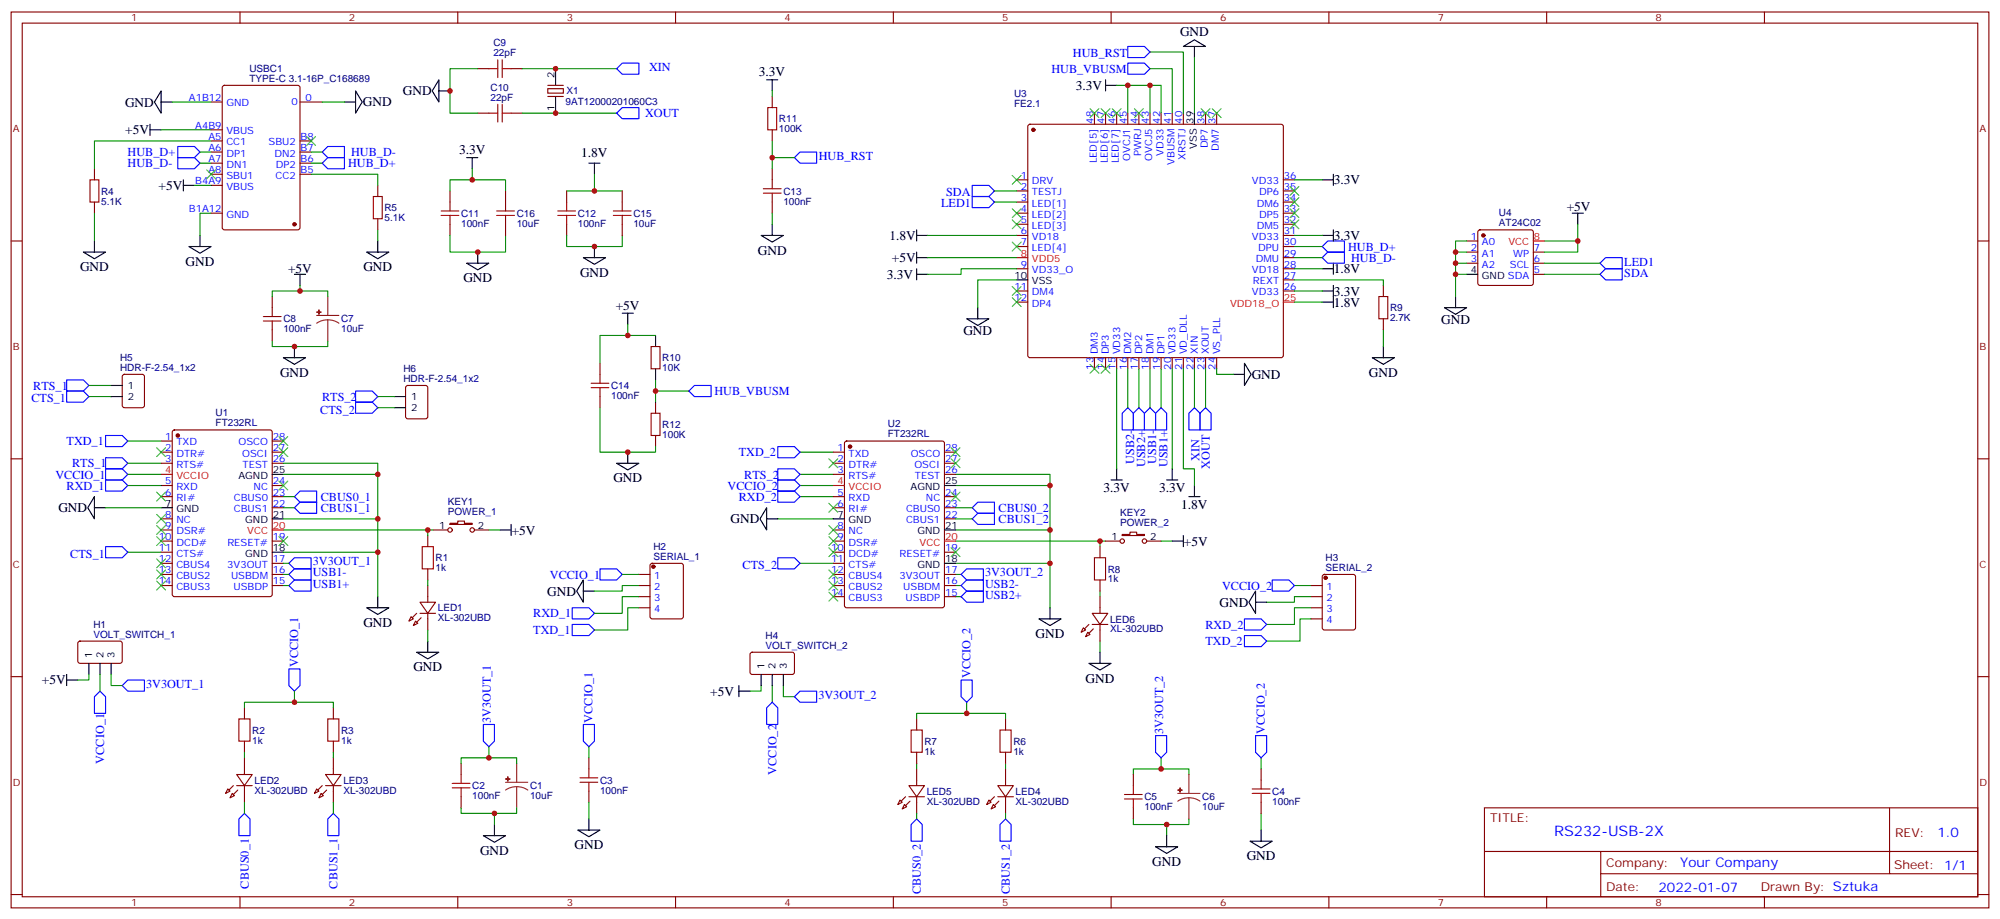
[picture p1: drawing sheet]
<svg xmlns="http://www.w3.org/2000/svg" width="635mm" height="292mm" viewBox="0 0 635 292" stroke-linecap="round" stroke-linejoin="round" font-family="sans-serif">
<g fill="none" stroke="#870000" stroke-width=".35">
<path d="M3.5 3.8h628v284.3h-628zM7.1 7.3h620.8v277.3h-620.8zM76.2 3.8v3.5M145.3 3.8v3.5M214.5 3.8v3.5M283.6 3.8v3.5M352.8 3.8v3.5M421.9 3.8v3.5M491.1 3.8v3.5M560.2 3.8v3.5M67 32.4h3.6M70.8 27.3l.5-.2h23.2l.7 .4v44.7l-.4 .7-23.5 .1-.7-.5v-44.7z"/>
<path d="M95.2 32.4h7.1M151.7 21.8h3.5M151.7 35.9h3.5M162.3 21.8h3.5M162.3 35.9h3.5M173.9 28.2h5v1.4h-5zM245.2 30.6v3.5M326.6 39.6l.4-.2h79.8l.5 .2 .2 .5v72.7l-.3 .5-.4 .2h-79.8l-.5-.2-.2-.5v-72.7zM347.5 35.9v3.5M351 35.9v3.5M354.5 35.9v3.5M358.1 35.9v3.5"/>
<path d="M361.6 35.9v3.5M365.1 35.9v3.5M368.7 35.9v3.5M372.2 35.9v3.5M375.7 35.9v3.5M382.8 35.9v3.5M386.3 35.9v3.5M30 53.6v3.5M67 55.3h3.6M67 51.8h3.6M67 48.3h3.6M67 44.7h3.6"/>
<path d="M67 41.2h3.6M67 58.8h3.6M95.2 55.3h3.6M95.2 51.8h3.6M95.2 48.3h3.6M95.2 44.7h3.6M119.9 58.8v3.6M245.2 41.2v3.5M245.2 53.6v3.5M322.8 57.1h3.5M407.5 57.1h3.5M3.5 76.5h3.6"/>
<path d="M30 64.1v3.6M67 67.7h3.6M119.9 69.4v3.6M142.9 60.6v3.5M142.9 71.2v3.5M160.5 60.6v3.5M160.5 71.2v3.5M179.9 60.6v3.5M179.9 71.2v3.5M197.6 60.6v3.5M197.6 71.2v3.5M245.2 64.1v3.6"/>
<path d="M322.8 67.7h3.5M322.8 60.6h3.5M322.8 64.1h3.5M322.8 71.2h3.5M322.8 74.7h3.5M322.8 78.2h3.5M407.5 67.7h3.5M407.5 60.6h3.5M407.5 64.1h3.5M407.5 71.2h3.5M407.5 74.7h3.5M407.5 78.2h3.5"/>
<path d="M465.7 76.5h3.5M469.4 73.2l.5-.2h16.2l.5 .2 .2 .5v16.2l-.2 .5-.5 .2h-16.2l-.5-.2-.2-.5v-16.2zM627.9 76.5h3.6M86.4 94.1v3.5M322.8 85.3h3.5M322.8 92.4h3.5M322.8 95.9h3.5M407.5 85.3h3.5M407.5 92.4h3.5M407.5 88.8h3.5M407.5 81.8h3.5M439.2 90.6v3.5"/>
<path d="M465.7 80h3.5M465.7 83.5h3.5M486.8 80h3.6M486.8 83.5h3.6M486.8 87.1h3.6M39 119l.5-.2h5.7l.6 .4 .1 9.5-.5 .6-5.9 .1-.6-.5-.1-9.4zM86.4 104.7v3.5M190.5 115.3v3.5M206.7 110h2.8v7.1h-2.8zM347.5 113.5v3.6M351 113.5v3.6M354.5 113.5v3.6"/>
<path d="M358.1 113.5v3.6M361.6 113.5v3.6M365.1 113.5v3.6M368.7 113.5v3.6M372.2 113.5v3.6M375.7 113.5v3.6M379.2 113.5v3.6M382.8 113.5v3.6M386.3 113.5v3.6M439.2 101.2v3.5M51.2 140h3.5M54.9 136.7l.5-.2h30.3l.7 .4v51.8l-.4 .6-30.6 .1-.7-.5v-51.7z"/>
<path d="M86.4 140h3.6M129 122.5l.5-.2h5.6l.7 .5v9.4l-.4 .7h-5.9l-.7-.4v-9.5zM190.5 125.9v3.5M208.1 127.6v3.6M208.1 138.2v3.5M3.5 145.6h3.6M51.2 147h3.5M51.2 154.1h3.5M51.2 143.5h3.5M51.2 157.6h3.5M86.4 147h3.6M86.4 154.1h3.6"/>
<path d="M86.4 143.5h3.6M86.4 157.6h3.6M264.6 147h3.5M264.6 143.5h3.5M264.6 157.6h3.5M264.6 150.6h3.5M268.3 140.2l.5-.2h30.4l.6 .4 .1 51.8-.5 .6-30.6 .1-.6-.5-.1-51.7zM299.9 147h3.5M299.9 143.5h3.5M299.9 157.6h3.5M299.9 150.6h3.5M627.9 145.6h3.6"/>
<path d="M51.2 164.7h3.5M51.2 168.2h3.5M51.2 171.7h3.5M51.2 175.3h3.5M51.2 178.8h3.5M86.4 171.7h3.6M86.4 178.8h3.6M86.4 161.1h3.6M135.8 170v3.5M137.6 168.2h4.6M142.9 166.1h2.4v-.7h2.2v.7h2.4v.3h-7zM150.6 168.2h4.6"/>
<path d="M206.6 179l.5-.2h9.2l.6 .4 .1 16.5-.5 .7h-9.4l-.7-.4v-16.5zM264.6 168.2h3.5M264.6 171.7h3.5M264.6 175.3h3.5M264.6 178.8h3.5M264.6 161.1h3.5M299.9 164.7h3.5M299.9 175.3h3.5M299.9 161.1h3.5M349.2 173.5v3.5M351 171.7h4.6M356.3 169.6h2.5v-.7h2.1v.7h2.5v.4h-7.1z"/>
<path d="M364.1 171.7h4.6M51.2 182.3h3.5M51.2 185.8h3.5M86.4 182.3h3.6M86.4 185.8h3.6M130.5 195.7l.7 .7-1.4 .7zM131.9 197.1l.7 .7-1.4 .7zM133.3 191.1h5l-2.5 3.6zM133.3 194.7h5M135.8 180.6v3.5M135.8 185.8v5.3M135.8 194.7v5.3"/>
<path d="M202.8 182.3h3.6M202.8 185.8h3.6M202.8 189.4h3.6M202.8 192.9h3.6M264.6 182.3h3.5M264.6 185.8h3.5M264.6 189.4h3.5M299.9 182.3h3.5M299.9 185.8h3.5M299.9 189.4h3.5M344 199.2l.7 .8-1.4 .7zM346.8 194.7h4.9l-2.5 3.5z"/>
<path d="M346.8 198.2h4.9M349.2 184.1v3.5M349.2 189.4v5.3M349.2 198.2v5.3M416.3 185.8h3.5M416.3 189.4h3.5M416.3 192.9h3.5M416.3 196.4h3.5M420 182.5l.5-.2h9.2l.6 .4 .1 16.5-.5 .7-9.4 .1-.6-.5-.1-16.5zM3.5 214.8h3.6M24.9 203.7l.5-.2h13l.4 .7-.1 5.9-.6 .4h-13l-.4-.7v-5.6zM238.4 207.2l.4-.2 13 .1 .4 .6v5.9l-.7 .5-12.9-.1-.5-.6v-5.7z"/>
<path d="M345.4 200.7l.7 .7-1.4 .7zM627.9 214.8h3.6M77.6 224.6v3.6M77.6 235.2v3.6M105.8 224.6v3.6M105.8 235.2v3.6M291 228.2v3.5M291 238.8v3.5M319.3 228.2v3.5M319.3 238.8v3.5M72.3 250.4l.7 .7-1.4 .7zM73.7 251.8l.7 .7-1.4 .7z"/>
<path d="M75.1 245.8h5l-2.5 3.5zM75.1 249.3h5M77.6 240.5v5.3M77.6 249.3v5.3M100.5 250.4l.7 .7-1.4 .7zM102 251.8l.7 .7-1.5 .7zM103.4 245.8h4.9l-2.5 3.5zM103.4 249.3h4.9M105.8 240.5v5.3M105.8 249.3v5.3M146.4 242.3v3.5M146.4 252.9v3.5"/>
<path d="M187 240.5v3.6M187 251.1v3.5M285.8 253.9l.7 .7-1.5 .7zM287.2 255.3l.7 .7-1.4 .8zM288.6 249.3h4.9l-2.5 3.6zM288.6 252.9h4.9M291 244.1v5.2M291 252.9v5.3M314 253.9l.7 .7-1.4 .7zM315.4 255.3l.7 .7-1.4 .8zM316.8 249.3h4.9l-2.4 3.6zM316.8 252.9h4.9"/>
<path d="M319.3 244.1v5.2M319.3 252.9v5.3M359.8 245.8v3.5M359.8 256.4v3.5M400.4 244.1v3.5M400.4 254.6v3.6M471.3 256.4h156.6v28.2h-156.6zM599.9 256.4v20.9M471.3 270.2h156.5M508.2 277.3h119.6M508.2 270.2v14.2M3.5 283.9h3.6"/>
<path d="M76.2 284.6v3.5M145.3 284.6v3.5M214.5 284.6v3.5M283.6 284.6v3.5M352.8 284.6v3.5M421.9 284.6v3.5M491.1 284.6v3.5M560.2 284.6v3.5M627.9 283.9h3.6"/>
<circle cx="142.9" cy="168.2" r=".71"/>
<circle cx="149.9" cy="168.2" r=".71"/>
<circle cx="356.3" cy="171.7" r=".71"/>
<circle cx="363.4" cy="171.7" r=".71"/>
</g>
<g fill="#870000" stroke="#870000" stroke-width=".35">
<path d="M133.7 196.1l-1.4 1.4z"/>
<path d="M132.3 194.7l-1.4 1.4z"/>
<path d="M74.1 252.2l1.4-1.4z"/>
<path d="M74.1 249.3l-1.4 1.5z"/>
<path d="M103.7 250.8l-1.4 1.4z"/>
<path d="M102.3 249.3l-1.4 1.5z"/>
<path d="M317.1 254.3l-1.4 1.4z"/>
<path d="M315.7 252.9l-1.4 1.4z"/>
<path d="M288.9 254.3l-1.4 1.4z"/>
<path d="M287.5 252.9l-1.4 1.4z"/>
<path d="M345.7 201l1.4-1.4z"/>
<path d="M345.7 198.2l-1.4 1.4z"/>
<circle cx="93.5" cy="71.2" r=".53"/>
<circle cx="328.1" cy="41.2" r=".53"/>
<circle cx="56.4" cy="138.2" r=".53"/>
<circle cx="207.4" cy="179.8" r=".53"/>
<circle cx="420.9" cy="183.4" r=".53"/>
<circle cx="269.9" cy="141.7" r=".53"/>
<circle cx="471" cy="74.7" r=".53"/>
</g>
<path d="M486.8 76.5h3.6M322.8 81.8h3.5M407.5 95.9h3.5M51.2 150.6h3.5M264.6 154.1h3.5M86.4 168.2h3.6M299.9 171.7h3.5" fill="none" stroke="#f00" stroke-width=".35"/>
<g fill="none" stroke="#000" stroke-width=".35">
<path d="M375.7 14.7l3.5-2.1 3.6 2.1zM379.2 14.7v3.6M47.6 39.4v3.6M51.2 28.9v7l-2.2-3.5zM51.2 32.4h3.5M109.4 32.4h3.5M112.9 28.9l2.1 3.5-2.1 3.5zM139.3 25.3v7.1l-2.1-3.5zM139.3 28.9h3.6M176.4 21.8v5.3M176.4 30.6v5.3M243.4 25.3h3.5"/>
<path d="M245.2 25.3v3.6M351 27.1h3.5M351 25.3v3.6M379.2 35.9v3.5M47.6 41.2h3.6M58.2 58.8h3.5M58.2 57.1v3.5M148.2 50h3.5M149.9 50v3.6M187 51.8h3.5M188.7 51.8v3.5M419.8 57.1h3.5"/>
<path d="M423.3 55.3v3.5M30 76.5v3.5M60 78.2h7l-3.5 2.2zM63.5 74.7v3.5M119.9 76.5v3.5M188.7 78.2v3.6M241.7 74.7h7l-3.5 2.1zM245.2 71.2v3.5M291 73v3.5M291 74.7h3.6M419.8 74.7h3.5M423.3 73v3.5"/>
<path d="M499.2 67.7h3.5M500.9 67.7v3.5M26.5 80h7l-3.5 2.1zM93.5 87.1h3.5M95.2 87.1v3.5M116.4 80h7.1l-3.6 2.1zM148.2 83.5h7l-3.5 2.2zM151.7 80v3.5M185.2 81.8h7.1l-3.6 2.1zM197.6 99.4h3.5M199.3 99.4v3.5M291 87.1h3.6"/>
<path d="M291 81.8h3.6M291 80v3.5M291 85.3v3.5M310.4 97.6v3.6M322.8 88.8h3.5M419.8 95.9h3.5M419.8 92.4h3.5M419.8 85.3h3.5M423.3 83.5v3.6M423.3 90.6v7M458.6 97.6h7.1l-3.6 2.2zM462.1 94.1v3.5"/>
<path d="M465.7 87.1h3.5M90 113.5h7l-3.5 2.1zM93.5 110v3.5M208.1 106.5v3.5M208.1 117.1v3.5M306.9 101.2h7.1l-3.6 2.1zM391.6 118.8h3.5M395.1 115.3l2.1 3.5-2.1 3.5zM435.7 113.5h7l-3.5 2.1zM439.2 110v3.5M35.3 122.3h3.5M35.3 125.9h3.5"/>
<path d="M125.2 125.9h3.6M125.2 129.4h3.6M30 157.6v7.1l-2.1-3.6zM86.4 150.6h3.6M195.8 147h7l-3.5 2.2zM199.3 143.5v3.5M299.9 154.1h3.5M352.8 152.3h3.5M354.5 148.8v3.5M370.4 152.3h3.5M372.2 148.8v3.5M377.5 157.6h3.5"/>
<path d="M379.2 154.1v3.5M30 161.1h3.5M51.2 161.1h3.5M86.4 175.3h3.6M86.4 164.7h3.6M158.7 168.2h3.6M162.3 166.4v3.6M243.4 161.1v7.1l-2.1-3.5zM243.4 164.7h3.5M264.6 164.7h3.5M299.9 168.2h3.5M299.9 178.8h3.5"/>
<path d="M372.2 171.7h3.5M375.7 170v3.5M116.4 192.9h7.1l-3.6 2.1zM119.9 189.4v3.5M185.2 184.1v7l-2.1-3.5zM185.2 187.6h3.5M329.8 196.4h7.1l-3.5 2.1zM333.4 192.9v3.5M398.6 187.6v7.1l-2.1-3.6zM398.6 191.1h3.6M21.2 215.8h3.5M21.2 214.1v3.5"/>
<path d="M28.2 210.5v3.6M31.7 210.5v3.6M35.3 210.5v3.6M132.3 207h7l-3.5 2.1zM135.8 203.5v3.5M234.6 219.4h3.5M234.6 217.6v3.5M241.7 214.1v3.5M245.2 214.1v3.5M248.7 214.1v3.5M345.7 210.5h7.1l-3.6 2.2zM349.2 207v3.5"/>
<path d="M187 259.9v3.6M153.5 265.2h7l-3.5 2.1zM157 261.7v3.5M183.4 263.5h7.1l-3.5 2.1zM366.9 268.7h7l-3.5 2.2zM370.4 265.2v3.5M396.9 267h7l-3.5 2.1zM400.4 263.5v3.5"/>
</g>
<g fill="none" stroke="#00f" stroke-width=".35">
<path d="M358.1 14.7h5.3l1.7 1.8-1.7 1.8h-5.3zM195.8 21.8l1.8-1.8h5.2v3.6h-5.2zM197.6 34.1h5.2v3.6h-5.2l-1.8-1.8zM358.1 20h5.3l1.7 1.8-1.7 1.8h-5.3zM56.4 46.5h5.3l1.8 1.8-1.8 1.7h-5.3zM56.4 50h5.3l1.8 1.8-1.8 1.8h-5.3zM102.3 51.8l1.8-1.8h5.3v3.6h-5.3zM102.3 48.3l1.8-1.8h5.3v3.5h-5.3zM252.2 50l1.8-1.7h5.3v3.5h-5.3zM308.7 58.8h5.3l1.7 1.8-1.7 1.8h-5.3zM308.7 62.4h5.3l1.7 1.7-1.7 1.8h-5.3zM421.6 76.5h5.3v3.5h-5.3l-1.8-1.8z"/>
<path d="M419.8 81.8l1.8-1.8h5.3v3.5h-5.3zM508 83.5l1.8-1.7h5.3v3.5h-5.3zM508 87.1l1.8-1.8h5.3v3.5h-5.3zM21.2 120.6h5.3l1.7 1.7-1.7 1.8h-5.3zM21.2 124.1h5.3l1.7 1.8-1.7 1.7h-5.3zM33.5 138.2h5.3l1.8 1.8-1.8 1.7h-5.3zM112.9 124.1h5.3l1.7 1.8-1.7 1.7h-5.3zM112.9 127.6h5.3l1.7 1.8-1.7 1.8h-5.3zM218.7 124.1l1.8-1.8h5.3v3.6h-5.3zM358.1 129.4l1.7 1.8v5.3h-3.5v-5.3zM361.6 129.4l1.8 1.8v5.3h-3.6v-5.3zM365.1 129.4l1.8 1.8v5.3h-3.5v-5.3z"/>
<path d="M366.9 131.2l1.8-1.8 1.7 1.8v5.3h-3.5zM379.2 129.4l1.8 1.8v5.3h-3.5v-5.3zM381 131.2l1.8-1.8 1.7 1.8v5.3h-3.5zM33.5 145.3h5.3l1.8 1.7-1.8 1.8h-5.3zM33.5 148.8h5.3l1.8 1.8-1.8 1.7h-5.3zM33.5 152.3h5.3l1.8 1.8-1.8 1.8h-5.3zM93.5 157.6l1.7-1.7h5.3v3.5h-5.3zM246.9 155.9h5.3l1.8 1.7-1.8 1.8h-5.3zM246.9 152.3h5.3l1.8 1.8-1.8 1.8h-5.3zM246.9 148.8h5.3l1.8 1.8-1.8 1.7h-5.3zM246.9 141.7h5.3l1.8 1.8-1.8 1.8h-5.3zM33.5 173.5h5.3l1.8 1.8-1.8 1.7h-5.3z"/>
<path d="M91.7 178.8l1.8-1.8h5.3v3.6h-5.3zM93.5 161.1l1.7-1.7h5.3v3.5h-5.3zM246.9 177h5.3l1.8 1.8-1.8 1.8h-5.3zM308.7 161.1l1.7-1.7h5.3v3.5h-5.3zM310.4 162.9h5.3v3.5h-5.3l-1.7-1.7zM93.5 180.6h5.3v3.5h-5.3l-1.8-1.8zM93.5 184.1h5.3v3.5h-5.3l-1.8-1.8zM181.7 192.9h5.3l1.7 1.8-1.7 1.7h-5.3zM181.7 198.2h5.3l1.7 1.8-1.7 1.7h-5.3zM190.5 180.6h5.3l1.8 1.7-1.8 1.8h-5.3zM305.2 189.4l1.7-1.8h5.3v3.5h-5.3zM306.9 184.1h5.3v3.5h-5.3l-1.7-1.8z"/>
<path d="M306.9 180.6h5.3v3.5h-5.3l-1.7-1.8zM395.1 196.4h5.3l1.8 1.8-1.8 1.8h-5.3zM403.9 184.1h5.3l1.8 1.7-1.8 1.8h-5.3zM31.7 219.4l1.8 1.7v5.3h-3.5v-5.3zM38.8 217.6l1.8-1.8h5.3v3.6h-5.3zM91.7 212.3h3.5v5.3l-1.7 1.8-1.8-1.8zM254 219.4h5.3v3.5h-5.3l-1.8-1.8zM305.2 215.8h3.5v5.3l-1.8 1.8-1.7-1.8zM395.1 201.7h5.3l1.8 1.8-1.8 1.7h-5.3zM153.5 229.9h3.5v5.3l-1.8 1.8-1.7-1.8zM185.2 229.9h3.5v5.3l-1.7 1.8-1.8-1.8zM245.2 222.9l1.7 1.7v5.3h-3.5v-5.3z"/>
<path d="M366.9 233.5h3.5v5.3l-1.7 1.7-1.8-1.7zM398.6 233.5h3.6v5.3l-1.8 1.7-1.8-1.7zM77.6 258.2l1.8 1.7v5.3h-3.6v-5.3zM104.1 259.9l1.7-1.7 1.8 1.7v5.3h-3.5zM291 259.9l1.8 1.8v5.3h-3.5v-5.3zM319.3 259.9l1.7 1.8v5.3h-3.5v-5.3z"/>
</g>
<g fill="none" stroke="#008700" stroke-width=".35">
<path d="M365.1 16.5h10.6v19.4M379.2 18.3v17.6M54.7 32.4h12.3M102.3 32.4h7.1M151.7 21.8h-8.8v14.1h8.8M165.8 21.8h30M165.8 35.9h30M245.2 28.9v1.7M354.5 27.1h14.2v8.8M358.1 27.1v8.8M365.1 21.8h7.1v14.1M365.1 27.1v8.8"/>
<path d="M51.2 41.2h15.8M61.7 58.8h5.3M63.5 48.3h3.5M63.5 51.8h3.5M67 44.7h-37v8.9M98.8 55.3h21.1v3.5M98.8 48.3h3.5M98.8 51.8h3.5M149.9 53.6v3.5h-7v3.5M149.9 57.1h10.6v3.5M188.7 55.3v5.3h-8.8M245.2 44.7v8.9"/>
<path d="M245.2 50h7M411 57.1h8.8M30 67.7v8.8M67 67.7h-3.5v7M119.9 73v3.5M142.9 74.7v5.3h17.6v-5.3M179.9 74.7v3.5h17.7v-3.5M188.7 60.6h8.9M245.2 67.7v3.5M294.6 74.7h28.2M315.7 60.6h7.1M315.7 64.1h7.1"/>
<path d="M411 74.7h8.8M411 78.2h8.8M465.7 76.5h-3.6v3.5M500.9 71.2v5.3h-10.5M500.9 76.5v3.5h-10.5M95.2 90.6v1.8h-8.8v1.7M95.2 92.4h8.9v1.7M294.6 81.8h28.2M322.8 85.3h-17.6v1.8h-10.6M322.8 88.8h-12.4v8.8M411 88.8h28.2v1.8M411 81.8h8.8"/>
<path d="M411 95.9h8.8M411 92.4h8.8M411 85.3h8.8M465.7 87.1h-3.6v7M465.7 83.5h-3.6v3.6M465.7 80h-3.6v3.5M490.4 83.5h17.6M490.4 87.1h17.6M86.4 108.2v1.8h17.7v-1.8M199.3 102.9v3.6h-8.8v8.8M199.3 106.5h8.8M354.5 117.1v31.7"/>
<path d="M358.1 117.1v12.3M361.6 117.1v12.3M365.1 117.1v12.3M368.7 117.1v12.3M372.2 117.1v31.7M375.7 117.1v31.7h3.5v5.3M379.2 117.1v12.3M382.8 117.1v12.3M386.3 117.1v1.7h5.3M439.2 104.7v5.3M28.2 122.3h7.1M28.2 125.9h7.1"/>
<path d="M40.6 140h10.6M119.9 125.9h5.3M119.9 129.4h5.3M190.5 129.4v14.1h17.6v-1.8M208.1 120.6v7M208.1 124.1h10.6M40.6 154.1h10.6M40.6 150.6h10.6M40.6 147h10.6M90 147h29.9v28.3h-29.9M90 150.6h29.9M90 157.6h3.5"/>
<path d="M254 154.1h10.6M254 150.6h10.6M254 143.5h10.6M254 157.6h10.6M303.4 150.6h30v28.2h-30M303.4 154.1h30M33.5 161.1h17.7M40.6 175.3h10.6M90 161.1h3.5M90 164.7h29.9M90 178.8h1.7M90 168.2h47.6"/>
<path d="M119.9 175.3v14.1M135.8 168.2v1.8M155.2 168.2h3.5M246.9 164.7h17.7M254 178.8h10.6M303.4 161.1h5.3M303.4 164.7h5.3M303.4 168.2h30M303.4 171.7h47.6M333.4 178.8v14.1M349.2 171.7v1.8M368.7 171.7h3.5"/>
<path d="M90 182.3h1.7M90 185.8h1.7M135.8 184.1v1.7M135.8 200v3.5M197.6 182.3h5.2M202.8 185.8h-5.2v1.8h-8.9M202.8 189.4h-5.2v5.3h-8.9M202.8 192.9h-3.5v7.1h-10.6M303.4 182.3h1.8M303.4 185.8h1.8M303.4 189.4h1.8M349.2 187.6v1.8"/>
<path d="M411 185.8h5.3M416.3 196.4h-3.6v7.1h-10.5M416.3 192.9h-5.3v5.3h-8.8M416.3 189.4h-5.3v1.7h-8.8M28.2 214.1v1.7h-3.5M31.7 214.1v5.3M35.3 214.1v3.5h3.5M93.5 219.4v3.5h-15.9v1.7M241.7 217.6v1.8h-3.6M245.2 217.6v5.3M248.7 217.6v3.5h3.5M349.2 203.5v3.5"/>
<path d="M77.6 238.8v1.7M93.5 222.9h12.3v1.7M105.8 238.8v1.7M155.2 237v3.5h8.8v1.8M187 237v3.5M306.9 226.4h12.4v1.8M306.9 222.9v3.5h-15.9v1.8M77.6 254.6v3.6M105.8 254.6v3.6M146.4 256.4v1.8h10.6v3.5M155.2 240.5h-8.8v1.8M164 256.4v1.8h-7"/>
<path d="M187 254.6v5.3M291 242.3v1.8M291 258.2v1.7M319.3 242.3v1.8M319.3 258.2v1.7M359.8 259.9v1.8h10.6v3.5M368.7 244.1h-8.9v1.7M368.7 240.5v3.6h8.8v1.7M377.5 259.9v1.8h-7.1M400.4 240.5v3.6M400.4 258.2v5.3"/>
</g>
<g fill="none" stroke="#a10000" stroke-width=".35">
<path d="M158 19v5.6M159.5 19v5.6M155.2 21.8h2.8M155.2 35.9h2.8M158 33.1v5.6M159.5 33.1v5.6M159.5 21.8h2.8M159.5 35.9h2.8M243.8 34.1h2.8v7.1h-2.8zM28.6 57.1h2.8v7h-2.8zM242.4 59.9h5.6M245.2 57.1v2.8"/>
<path d="M118.5 62.4h2.9v7h-2.9zM140.1 68.4h5.6M140.1 67h5.6M142.9 64.1v2.9M142.9 68.4v2.8M157.7 68.4h5.6M157.7 67h5.6M160.5 64.1v2.9M160.5 68.4v2.8M177.1 68.4h5.6M177.1 67h5.6M179.9 64.1v2.9"/>
<path d="M179.9 68.4v2.8M194.7 68.4h5.7M194.7 67h5.7M197.6 64.1v2.9M197.6 68.4v2.8M242.4 61.3h5.6M245.2 61.3v2.8M86.4 97.6v2.9M437.8 94.1h2.8v7.1h-2.8zM83.6 101.9h5.7M83.6 100.5h5.7M86.4 101.9v2.8"/>
<path d="M190.5 118.8v2.8M187.7 123h5.6M187.7 121.6h5.6M190.5 123v2.9M206.7 131.2h2.8v7h-2.8zM134.1 173.5h3.5v7.1h-3.5zM347.5 177h3.5v7.1h-3.5zM75.8 228.2h3.6v7h-3.6zM104.1 228.2h3.5v7h-3.5zM289.3 231.7h3.5v7.1h-3.5zM317.5 231.7h3.5v7.1h-3.5zM143.6 250h5.6"/>
<path d="M143.6 248.6h5.6M146.4 245.8v2.8M146.4 250v2.9M184.1 248.3h5.7M184.1 246.9h5.7M187 244.1v2.8M187 248.3v2.8M357 253.6h5.7M357 252.2h5.7M359.8 249.3v2.9M359.8 253.6v2.8M397.6 251.8h5.6"/>
<path d="M397.6 250.4h5.6M400.4 247.6v2.8M400.4 251.8v2.8"/>
</g>
<g fill="none" stroke="#8c2424" stroke-width=".35">
<path d="M104.1 94.1v6M100.5 100.1h7.1M104.1 101.5l1.8 .3 1.7 .8M104.1 101.5l-1.9 .3-1.7 .8M104.1 101.5v6.7M160.5 248.3h7.1M164 249.7l1.9 .2 1.7 .9M164 249.7l-1.8 .2-1.7 .9M164 242.3v6M164 249.7v6.7M373.9 251.8h7.1M377.5 253.2l1.8 .3 1.7 .8"/>
<path d="M377.5 253.2l-1.9 .3-1.7 .8M377.5 245.8v6M377.5 253.2v6.7"/>
</g>
<g fill="#8c2424" stroke="#8c2424" stroke-width=".35">
<path d="M160.5 247.2l1.4 .1z"/>
<path d="M161.2 246.5l.1 1.4z"/>
<path d="M373.9 250.8h1.5z"/>
<path d="M374.6 250l.1 1.5z"/>
<path d="M100.5 99.1h1.5z"/>
<path d="M101.2 98.4l.1 1.4z"/>
</g>
<path d="M173.9 30.6h5M173.9 27.1h5" fill="none" stroke="#871200" stroke-width=".35"/>
<g fill="none" stroke="#3c3" stroke-width=".35">
<path d="M346.1 34.5l2.8 2.8M348.9 34.5l-2.8 2.8M349.6 34.5l2.8 2.8M352.4 34.5l-2.8 2.8M353.1 34.5l2.9 2.8M356 34.5l-2.9 2.8M360.2 34.5l2.8 2.8M363 34.5l-2.8 2.8M381.4 34.5l2.8 2.8M384.2 34.5l-2.8 2.8M384.9 34.5l2.8 2.8M387.7 34.5l-2.8 2.8"/>
<path d="M65.6 53.9l2.8 2.8M68.4 53.9l-2.8 2.8M97.4 43.3l2.8 2.8M100.2 43.3l-2.8 2.8M321.4 55.7l2.8 2.8M324.2 55.7l-2.8 2.8M409.6 59.2l2.8 2.8M412.4 59.2l-2.8 2.8M321.4 66.3l2.8 2.8M321.4 69.8l2.8 2.8M321.4 76.8l2.8 2.9M324.2 66.3l-2.8 2.8"/>
<path d="M324.2 69.8l-2.8 2.8M324.2 76.8l-2.8 2.9M409.6 69.8l2.8 2.8M409.6 66.3l2.8 2.8M409.6 62.7l2.8 2.8M412.4 69.8l-2.8 2.8M412.4 66.3l-2.8 2.8M412.4 62.7l-2.8 2.8M321.4 90.9l2.8 2.9M321.4 94.5l2.8 2.8M324.2 90.9l-2.8 2.9M324.2 94.5l-2.8 2.8"/>
<path d="M346.1 115.6l2.8 2.9M348.9 115.6l-2.8 2.9M349.6 115.6l2.8 2.9M352.4 115.6l-2.8 2.9M88.5 138.6l2.9 2.8M91.4 138.6l-2.9 2.8M49.7 142.1l2.9 2.8M49.7 156.2l2.9 2.8M52.6 142.1l-2.9 2.8M52.6 156.2l-2.9 2.8M88.5 142.1l2.9 2.8M88.5 152.7l2.9 2.8"/>
<path d="M91.4 142.1l-2.9 2.8M91.4 152.7l-2.9 2.8M263.2 145.6l2.8 2.8M263.2 159.7l2.8 2.9M266 145.6l-2.8 2.8M266 159.7l-2.8 2.9M302 142.1l2.8 2.8M302 145.6l2.8 2.8M302 156.2l2.8 2.8M304.8 142.1l-2.8 2.8M304.8 145.6l-2.8 2.8M304.8 156.2l-2.8 2.8"/>
<path d="M49.7 170.3l2.9 2.8M49.7 166.8l2.9 2.8M49.7 163.3l2.9 2.8M49.7 177.4l2.9 2.8M52.6 170.3l-2.9 2.8M52.6 166.8l-2.9 2.8M52.6 163.3l-2.9 2.8M52.6 177.4l-2.9 2.8M88.5 170.3l2.9 2.8M91.4 170.3l-2.9 2.8M263.2 173.8l2.8 2.9M263.2 170.3l2.8 2.8"/>
<path d="M263.2 166.8l2.8 2.8M266 173.8l-2.8 2.9M266 170.3l-2.8 2.8M266 166.8l-2.8 2.8M302 173.8l2.8 2.9M304.8 173.8l-2.8 2.9M49.7 180.9l2.9 2.8M49.7 184.4l2.9 2.9M52.6 180.9l-2.9 2.8M52.6 184.4l-2.9 2.9M263.2 188l2.8 2.8M263.2 184.4l2.8 2.9"/>
<path d="M263.2 180.9l2.8 2.8M266 180.9l-2.8 2.8M266 184.4l-2.8 2.9M266 188l-2.8 2.8"/>
</g>
<g fill="#c00">
<circle cx="119.9" cy="164.7" r=".88"/>
<circle cx="119.9" cy="150.6" r=".88"/>
<circle cx="119.9" cy="175.3" r=".88"/>
<circle cx="135.8" cy="168.2" r=".88"/>
<circle cx="93.5" cy="222.9" r=".88"/>
<circle cx="155.2" cy="240.5" r=".88"/>
<circle cx="157" cy="258.2" r=".88"/>
<circle cx="370.4" cy="261.7" r=".88"/>
<circle cx="368.7" cy="244.1" r=".88"/>
<circle cx="306.9" cy="226.4" r=".88"/>
<circle cx="349.3" cy="171.7" r=".88"/>
<circle cx="333.4" cy="178.8" r=".88"/>
<circle cx="333.4" cy="154.1" r=".88"/>
<circle cx="333.4" cy="168.2" r=".88"/>
<circle cx="95.3" cy="92.4" r=".88"/>
<circle cx="93.5" cy="110" r=".88"/>
<circle cx="500.9" cy="76.5" r=".88"/>
<circle cx="462.1" cy="87.1" r=".88"/>
<circle cx="462.1" cy="83.5" r=".88"/>
<circle cx="462.1" cy="80" r=".88"/>
<circle cx="142.9" cy="28.9" r=".88"/>
<circle cx="176.4" cy="35.9" r=".88"/>
<circle cx="176.4" cy="21.8" r=".88"/>
<circle cx="149.9" cy="57.1" r=".88"/>
<circle cx="151.7" cy="80" r=".88"/>
<circle cx="188.7" cy="60.6" r=".88"/>
<circle cx="188.7" cy="78.2" r=".88"/>
<circle cx="358.1" cy="27.1" r=".88"/>
<circle cx="365.1" cy="27.1" r=".88"/>
<circle cx="245.2" cy="50" r=".88"/>
<circle cx="199.3" cy="106.5" r=".88"/>
<circle cx="208.1" cy="124.1" r=".88"/>
<circle cx="199.3" cy="143.5" r=".88"/>
</g>
<text font-size="4.6" fill="#00f" x="493.4" y="265.4">RS232-USB-2X</text>
<g font-size="4.2">
<text x="374.6" y="11.5">GND</text>
<text x="240.9" y="24.3">3.3V</text>
<text x="341.5" y="28.5">3.3V</text>
<text x="39.7" y="33.8">GND</text>
<text x="115.2" y="33.8">GND</text>
<text x="127.9" y="30.3">GND</text>
<text x="39.8" y="42.6">+5V</text>
<text x="145.8" y="48.9">3.3V</text>
<text x="184.5" y="49.7">1.8V</text>
<text x="423.5" y="58.5">3.3V</text>
<text x="50.4" y="60.3">+5V</text>
<text x="497.4" y="67">+5V</text>
<text x="282.4" y="76.1">1.8V</text>
<text x="423.5" y="76.2">3.3V</text>
<text x="240.6" y="80.8">GND</text>
<text x="283.2" y="83.2">+5V</text>
<text x="25.4" y="86.1">GND</text>
<text x="58.9" y="84.3">GND</text>
<text x="91.5" y="86.7">+5V</text>
<text x="115.4" y="86.1">GND</text>
<text x="147.1" y="89.6">GND</text>
<text x="184.1" y="87.9">GND</text>
<text x="281.6" y="88.5">3.3V</text>
<text x="423.5" y="86.7">1.8V</text>
<text x="423.5" y="93.8">3.3V</text>
<text x="195.5" y="98.4">+5V</text>
<text x="423.5" y="97.3">1.8V</text>
<text x="305.9" y="106.5">GND</text>
<text x="457.6" y="102.9">GND</text>
<text x="88.9" y="119.6">GND</text>
<text x="434.6" y="119.5">GND</text>
<text x="397.4" y="120.3">GND</text>
<text x="194.7" y="153.1">GND</text>
<text x="350.4" y="156.3">3.3V</text>
<text x="368" y="156.3">3.3V</text>
<text x="375" y="161.6">1.8V</text>
<text x="18.5" y="162.6">GND</text>
<text x="232" y="166.1">GND</text>
<text x="162.5" y="169.6">+5V</text>
<text x="375.9" y="173.2">+5V</text>
<text x="173.7" y="189">GND</text>
<text x="387.2" y="192.6">GND</text>
<text x="115.4" y="199">GND</text>
<text x="328.8" y="202.5">GND</text>
<text x="131.2" y="213.1">GND</text>
<text x="13.3" y="217.2">+5V</text>
<text x="225.5" y="220.8">+5V</text>
<text x="344.7" y="216.6">GND</text>
<text x="182.4" y="269.6">GND</text>
<text x="152.4" y="271.3">GND</text>
<text x="365.8" y="274.8">GND</text>
<text x="395.8" y="273.1">GND</text>
</g>
<g font-size="4.2" fill="#00f">
<text x="615.1" y="265.7">1.0</text>
<text x="533.5" y="275.2">Your Company</text>
<text x="526.6" y="283">2022-01-07</text>
</g>
<g font-size="3.9" fill="#00f">
<text x="206.1" y="22.7">XIN</text>
<text x="333.8" y="23.1">HUB_VBUSM</text>
<text x="340.7" y="18.2">HUB_RST</text>
<text x="204.8" y="37.1">XOUT</text>
<text x="40.5" y="49.6">HUB_D+</text>
<text x="40.5" y="53.1">HUB_D-</text>
<text x="110.5" y="53.1">HUB_D+</text>
<text x="111.5" y="49.6">HUB_D-</text>
<text x="260" y="50.8">HUB_RST</text>
<text x="298.8" y="65.8">LED1</text>
<text x="300.4" y="62.2">SDA</text>
<text x="428" y="79.6">HUB_D+</text>
<text x="429" y="83.1">HUB_D-</text>
<text x="515.7" y="84.4">LED1</text>
<text x="515.7" y="87.9">SDA</text>
<text x="10.5" y="123.6">RTS_1</text>
<text x="226.8" y="125.3">HUB_VBUSM</text>
<text x="10" y="127.7">CTS_1</text>
<text x="101.7" y="131.3">CTS_2</text>
<text x="102.3" y="127.2">RTS_2</text>
<text x="21.1" y="141.3">TXD_1</text>
<text x="22.9" y="148.3">RTS_1</text>
<text x="234.6" y="144.8">TXD_2</text>
<text x="360.1" y="147.3" transform="rotate(-90 360.1 147.3)">USB2-</text>
<text x="363.6" y="148.3" transform="rotate(-90 363.6 148.3)">USB2+</text>
<text x="367.1" y="147.3" transform="rotate(-90 367.1 147.3)">USB1-</text>
<text x="370.6" y="148.3" transform="rotate(-90 370.6 148.3)">USB1+</text>
<text x="380.9" y="146.3" transform="rotate(-90 380.9 146.3)">XIN</text>
<text x="384.1" y="148.7" transform="rotate(-90 384.1 148.7)">XOUT</text>
<text x="17.6" y="151.9">VCCIO_1</text>
<text x="21.1" y="155.4">RXD_1</text>
<text x="231" y="155.4">VCCIO_2</text>
<text x="236.3" y="151.9">RTS_2</text>
<text x="101.8" y="158.9">CBUS0_1</text>
<text x="234.6" y="158.9">RXD_2</text>
<text x="101.8" y="162.4">CBUS1_1</text>
<text x="317" y="162.4">CBUS0_2</text>
<text x="317" y="165.9">CBUS1_2</text>
<text x="22.3" y="177.1">CTS_1</text>
<text x="99.3" y="179.4">3V3OUT_1</text>
<text x="99.3" y="182.9">USB1-</text>
<text x="174.6" y="183.6">VCCIO_1</text>
<text x="235.8" y="180.7">CTS_2</text>
<text x="312.7" y="182.9">3V3OUT_2</text>
<text x="99.3" y="186.5">USB1+</text>
<text x="312.7" y="190">USB2+</text>
<text x="312.7" y="186.5">USB2-</text>
<text x="388" y="187.1">VCCIO_2</text>
<text x="169.3" y="196">RXD_1</text>
<text x="169.3" y="201.3">TXD_1</text>
<text x="382.7" y="199.5">RXD_2</text>
<text x="382.7" y="204.8">TXD_2</text>
<text x="94.7" y="211.7" transform="rotate(-90 94.7 211.7)">VCCIO_1</text>
<text x="308.1" y="215.2" transform="rotate(-90 308.1 215.2)">VCCIO_2</text>
<text x="46.4" y="218.2">3V3OUT_1</text>
<text x="259.8" y="221.8">3V3OUT_2</text>
<text x="155.9" y="229.4" transform="rotate(-90 155.9 229.4)">3V3OUT_1</text>
<text x="188.1" y="229.3" transform="rotate(-90 188.1 229.3)">VCCIO_1</text>
<text x="369.3" y="232.9" transform="rotate(-90 369.3 232.9)">3V3OUT_2</text>
<text x="401.6" y="232.8" transform="rotate(-90 401.6 232.8)">VCCIO_2</text>
<text x="33.1" y="242.3" transform="rotate(-90 33.1 242.3)">VCCIO_1</text>
<text x="246.5" y="245.9" transform="rotate(-90 246.5 245.9)">VCCIO_2</text>
<text x="79" y="282" transform="rotate(-90 79 282)">CBUS0_1</text>
<text x="107.2" y="282" transform="rotate(-90 107.2 282)">CBUS1_1</text>
<text x="292.4" y="283.8" transform="rotate(-90 292.4 283.8)">CBUS0_2</text>
<text x="320.6" y="283.8" transform="rotate(-90 320.6 283.8)">CBUS1_2</text>
</g>
<g font-size="3.9" fill="#800">
<text x="473.1" y="261">TITLE:</text>
<text x="601.7" y="265.7">REV:</text>
<text x="510" y="275.2">Company:</text>
<text x="601.4" y="275.8">Sheet: 1/1</text>
<text x="510" y="282.9">Date:</text>
<text x="559" y="282.9">Drawn By: Sztuka</text>
</g>
<g font-size="3.2" fill="#800">
<text x="41.6" y="6.8">1</text>
<text x="110.8" y="6.8">2</text>
<text x="179.9" y="6.8">3</text>
<text x="249.1" y="6.8">4</text>
<text x="318.2" y="6.8">5</text>
<text x="387.3" y="6.8">6</text>
<text x="456.5" y="6.8">7</text>
<text x="525.6" y="6.8">8</text>
<text x="4.1" y="41.9">A</text>
<text x="628.5" y="41.9">A</text>
<text x="4.1" y="111.1">B</text>
<text x="628.5" y="111.1">B</text>
<text x="4.1" y="180.2">C</text>
<text x="628.5" y="180.2">C</text>
<text x="4.1" y="249.3">D</text>
<text x="628.5" y="249.3">D</text>
<text x="41.6" y="287.6">1</text>
<text x="110.8" y="287.6">2</text>
<text x="179.9" y="287.6">3</text>
<text x="249.1" y="287.6">4</text>
<text x="318.2" y="287.6">5</text>
<text x="387.3" y="287.6">6</text>
<text x="456.5" y="287.6">7</text>
<text x="525.6" y="287.6">8</text>
</g>
<g font-size="3.2" fill="#000080">
<text x="156.6" y="17.9">22pF</text>
<text x="156.6" y="14.7">C9</text>
<text x="79.2" y="22.9">USBC1</text>
<text x="79.2" y="26">TYPE-C 3.1-16P_C168689</text>
<text x="155.7" y="28.9">C10</text>
<text x="179.8" y="30">X1</text>
<text x="155.7" y="32">22pF</text>
<text x="179.6" y="33.2">9AT12000201060C3</text>
<text x="322" y="34">FE2.1</text>
<text x="322" y="30.8">U3</text>
<text x="247.3" y="42">100K</text>
<text x="247.3" y="38.8">R11</text>
<text x="32.1" y="64.9">5.1K</text>
<text x="32.1" y="61.8">R4</text>
<text x="248.7" y="64.9">100nF</text>
<text x="248.7" y="61.8">C13</text>
<text x="122.1" y="70.2">5.1K</text>
<text x="122.1" y="67.1">R5</text>
<text x="146.4" y="72">100nF</text>
<text x="146.4" y="68.8">C11</text>
<text x="164" y="72">10uF</text>
<text x="164" y="68.8">C16</text>
<text x="183.4" y="72">100nF</text>
<text x="183.4" y="68.8">C12</text>
<text x="201.1" y="72">10uF</text>
<text x="201.1" y="68.8">C15</text>
<text x="475.9" y="71.8">AT24C02</text>
<text x="475.9" y="68.6">U4</text>
<text x="441.3" y="102">2.7K</text>
<text x="441.3" y="98.8">R9</text>
<text x="90" y="105.5">100nF</text>
<text x="90" y="102.3">C8</text>
<text x="108.3" y="105.5">10uF</text>
<text x="108.3" y="102.3">C7</text>
<text x="38.1" y="117.8">HDR-F-2.54_1x2</text>
<text x="38.1" y="114.7">H5</text>
<text x="128.1" y="118.2">H6</text>
<text x="210.3" y="117.8">10K</text>
<text x="210.3" y="114.7">R10</text>
<text x="128.1" y="121.3">HDR-F-2.54_1x2</text>
<text x="194" y="123.5">C14</text>
<text x="194" y="126.7">100nF</text>
<text x="68.4" y="135.3">FT232RL</text>
<text x="68.4" y="132.1">U1</text>
<text x="210.3" y="135.8">R12</text>
<text x="281.9" y="135.6">U2</text>
<text x="210.3" y="139">100K</text>
<text x="281.9" y="138.8">FT232RL</text>
<text x="142.2" y="160.2">KEY1</text>
<text x="142.2" y="163.5">POWER_1</text>
<text x="355.6" y="167">POWER_2</text>
<text x="355.6" y="163.8">KEY2</text>
<text x="138.3" y="178.2">R1</text>
<text x="207.4" y="177.7">SERIAL_1</text>
<text x="207.4" y="174.5">H2</text>
<text x="420.9" y="178">H3</text>
<text x="138.3" y="181.3">1k</text>
<text x="351.7" y="184.9">1k</text>
<text x="351.7" y="181.7">R8</text>
<text x="420.9" y="181.3">SERIAL_2</text>
<text x="139" y="197.2">XL-302UBD</text>
<text x="139" y="194.1">LED1</text>
<text x="352.4" y="197.6">LED6</text>
<text x="29.6" y="202.4">VOLT_SWITCH_1</text>
<text x="29.6" y="199.2">H1</text>
<text x="243.1" y="202.8">H4</text>
<text x="352.4" y="200.7">XL-302UBD</text>
<text x="243.1" y="206">VOLT_SWITCH_2</text>
<text x="80.1" y="232.9">R2</text>
<text x="108.3" y="232.9">R3</text>
<text x="80.1" y="236">1k</text>
<text x="108.3" y="236">1k</text>
<text x="293.5" y="239.6">1k</text>
<text x="293.5" y="236.4">R7</text>
<text x="321.7" y="239.6">1k</text>
<text x="321.7" y="236.4">R6</text>
<text x="80.8" y="251.9">XL-302UBD</text>
<text x="80.8" y="248.7">LED2</text>
<text x="109" y="251.9">XL-302UBD</text>
<text x="109" y="248.7">LED3</text>
<text x="149.9" y="250.5">C2</text>
<text x="168.3" y="250.5">C1</text>
<text x="190.5" y="251.9">100nF</text>
<text x="190.5" y="248.7">C3</text>
<text x="149.9" y="253.7">100nF</text>
<text x="168.3" y="253.7">10uF</text>
<text x="294.2" y="255.4">XL-302UBD</text>
<text x="294.2" y="252.3">LED5</text>
<text x="322.4" y="255.4">XL-302UBD</text>
<text x="322.4" y="252.3">LED4</text>
<text x="363.4" y="257.2">100nF</text>
<text x="363.4" y="254">C5</text>
<text x="381.7" y="257.2">10uF</text>
<text x="381.7" y="254">C6</text>
<text x="403.9" y="255.4">100nF</text>
<text x="403.9" y="252.3">C4</text>
</g>
<g font-size="3.2">
<text x="176" y="24.6" transform="rotate(-90 176 24.6)">2</text>
<text x="176" y="35.1" transform="rotate(-90 176 35.1)">1</text>
<text x="378.9" y="39.3" transform="rotate(-90 378.9 39.3)">39</text>
<text x="379.9" y="47.3" transform="rotate(-90 379.9 47.3)">VSS</text>
<text x="322.1" y="88.5">10</text>
<text x="467" y="86.7">4</text>
<text x="470.5" y="88.5">GND SDA</text>
<text x="327.6" y="90.2">VSS</text>
<text x="40.6" y="123.4">1</text>
<text x="40.6" y="126.9">2</text>
<text x="130.5" y="126.9">1</text>
<text x="130.5" y="130.5">2</text>
<text x="75.7" y="152">AGND</text>
<text x="86.6" y="150.2">25</text>
<text x="289.1" y="155.5">AGND</text>
<text x="300" y="153.7">25</text>
<text x="52.5" y="160.8">7</text>
<text x="56" y="162.6">GND</text>
<text x="77.8" y="166.1">GND</text>
<text x="86.6" y="164.3">21</text>
<text x="139.4" y="167.9">1</text>
<text x="151.7" y="167.9">2</text>
<text x="265.9" y="164.3">7</text>
<text x="269.4" y="166.1">GND</text>
<text x="300" y="167.9">21</text>
<text x="291.3" y="169.6">GND</text>
<text x="352.9" y="171.4">1</text>
<text x="365.1" y="171.4">2</text>
<text x="77.8" y="176.7">GND</text>
<text x="86.6" y="174.9">18</text>
<text x="300" y="178.4">18</text>
<text x="291.3" y="180.2">GND</text>
<text x="29.3" y="208.8" transform="rotate(-90 29.3 208.8)">1</text>
<text x="32.8" y="208.8" transform="rotate(-90 32.8 208.8)">2</text>
<text x="36.3" y="208.8" transform="rotate(-90 36.3 208.8)">3</text>
<text x="242.7" y="212.3" transform="rotate(-90 242.7 212.3)">1</text>
<text x="246.2" y="212.3" transform="rotate(-90 246.2 212.3)">2</text>
<text x="249.8" y="212.3" transform="rotate(-90 249.8 212.3)">3</text>
</g>
<g font-size="3.2" fill="#00f">
<text x="60" y="32">A1B12</text>
<text x="71.9" y="33.8">GND</text>
<text x="92.5" y="33.4">0</text>
<text x="97" y="32">0</text>
<text x="62" y="40.9">A4B9</text>
<text x="347.1" y="39.3" transform="rotate(-90 347.1 39.3)">48</text>
<text x="350.7" y="39.3" transform="rotate(-90 350.7 39.3)">47</text>
<text x="354.2" y="39.3" transform="rotate(-90 354.2 39.3)">46</text>
<text x="357.7" y="39.3" transform="rotate(-90 357.7 39.3)">45</text>
<text x="361.2" y="39.3" transform="rotate(-90 361.2 39.3)">44</text>
<text x="364.8" y="39.3" transform="rotate(-90 364.8 39.3)">43</text>
<text x="368.3" y="39.3" transform="rotate(-90 368.3 39.3)">42</text>
<text x="371.8" y="39.3" transform="rotate(-90 371.8 39.3)">41</text>
<text x="375.4" y="39.3" transform="rotate(-90 375.4 39.3)">40</text>
<text x="382.4" y="39.3" transform="rotate(-90 382.4 39.3)">38</text>
<text x="385.9" y="39.3" transform="rotate(-90 385.9 39.3)">37</text>
<text x="66.2" y="44.4">A5</text>
<text x="66.2" y="47.9">A6</text>
<text x="71.9" y="42.6">VBUS</text>
<text x="71.9" y="46.1">CC1</text>
<text x="85.3" y="46.1">SBU2</text>
<text x="95.4" y="47.9">B7</text>
<text x="95.4" y="44.4">B8</text>
<text x="383.5" y="47.1" transform="rotate(-90 383.5 47.1)">DP7</text>
<text x="387" y="47.9" transform="rotate(-90 387 47.9)">DM7</text>
<text x="66.2" y="51.4">A7</text>
<text x="71.9" y="49.7">DP1</text>
<text x="71.9" y="53.2">DN1</text>
<text x="87.1" y="49.7">DN2</text>
<text x="87.6" y="53.2">DP2</text>
<text x="95.4" y="51.4">B6</text>
<text x="348.2" y="51.9" transform="rotate(-90 348.2 51.9)">LED[5]</text>
<text x="351.7" y="51.9" transform="rotate(-90 351.7 51.9)">LED[6]</text>
<text x="355.2" y="51.9" transform="rotate(-90 355.2 51.9)">LED[7]</text>
<text x="358.8" y="51.1" transform="rotate(-90 358.8 51.1)">OVCJ1</text>
<text x="362.3" y="49.4" transform="rotate(-90 362.3 49.4)">PWRJ</text>
<text x="365.8" y="51.1" transform="rotate(-90 365.8 51.1)">OVCJ5</text>
<text x="369.4" y="49.4" transform="rotate(-90 369.4 49.4)">VD33</text>
<text x="372.9" y="52.3" transform="rotate(-90 372.9 52.3)">VBUSM</text>
<text x="376.4" y="50.7" transform="rotate(-90 376.4 50.7)">XRSTJ</text>
<text x="62" y="58.5">B4A9</text>
<text x="66.2" y="55">A8</text>
<text x="71.9" y="56.7">SBU1</text>
<text x="87.5" y="56.7">CC2</text>
<text x="95.4" y="55">B5</text>
<text x="324.1" y="56.7">1</text>
<text x="327.6" y="58.5">DRV</text>
<text x="397.5" y="58.5">VD33</text>
<text x="407.6" y="56.7">36</text>
<text x="71.9" y="60.3">VBUS</text>
<text x="324.1" y="60.3">2</text>
<text x="324.1" y="63.8">3</text>
<text x="327.6" y="62">TESTJ</text>
<text x="327.6" y="65.5">LED[1]</text>
<text x="399" y="65.5">DM6</text>
<text x="399.8" y="62">DP6</text>
<text x="407.6" y="63.8">34</text>
<text x="407.6" y="60.3">35</text>
<text x="60" y="67.3">B1A12</text>
<text x="71.9" y="69.1">GND</text>
<text x="324.1" y="67.3">4</text>
<text x="324.1" y="70.8">5</text>
<text x="327.6" y="69.1">LED[2]</text>
<text x="399.8" y="69.1">DP5</text>
<text x="407.6" y="70.8">32</text>
<text x="407.6" y="67.3">33</text>
<text x="324.1" y="74.4">6</text>
<text x="324.1" y="77.9">7</text>
<text x="327.6" y="72.6">LED[3]</text>
<text x="327.6" y="76.1">VD18</text>
<text x="397.5" y="76.1">VD33</text>
<text x="399" y="72.6">DM5</text>
<text x="407.6" y="77.9">30</text>
<text x="407.6" y="74.4">31</text>
<text x="467" y="76.1">1</text>
<text x="470.5" y="77.9">A0</text>
<text x="327.6" y="79.7">LED[4]</text>
<text x="398.7" y="83.2">DMU</text>
<text x="399.5" y="79.7">DPU</text>
<text x="407.6" y="81.4">29</text>
<text x="467" y="79.7">2</text>
<text x="467" y="83.2">3</text>
<text x="470.5" y="81.4">A1</text>
<text x="480.5" y="81.4">WP</text>
<text x="487" y="83.2">6</text>
<text x="487" y="79.7">7</text>
<text x="324.1" y="84.9">9</text>
<text x="327.6" y="86.7">VD33_O</text>
<text x="397.5" y="86.7">VD18</text>
<text x="407.6" y="88.5">27</text>
<text x="407.6" y="84.9">28</text>
<text x="470.5" y="84.9">A2</text>
<text x="479.4" y="84.9">SCL</text>
<text x="487" y="86.7">5</text>
<text x="322.1" y="92">11</text>
<text x="322.1" y="95.5">12</text>
<text x="327.6" y="93.8">DM4</text>
<text x="397.5" y="93.8">VD33</text>
<text x="397.8" y="90.2">REXT</text>
<text x="407.6" y="92">26</text>
<text x="327.6" y="97.3">DP4</text>
<text x="348.5" y="112.5" transform="rotate(-90 348.5 112.5)">DM3</text>
<text x="352.1" y="112.5" transform="rotate(-90 352.1 112.5)">DP3</text>
<text x="355.6" y="112.5" transform="rotate(-90 355.6 112.5)">VD33</text>
<text x="359.1" y="112.5" transform="rotate(-90 359.1 112.5)">DM2</text>
<text x="362.7" y="112.5" transform="rotate(-90 362.7 112.5)">DP2</text>
<text x="366.2" y="112.5" transform="rotate(-90 366.2 112.5)">DM1</text>
<text x="369.7" y="112.5" transform="rotate(-90 369.7 112.5)">DP1</text>
<text x="373.2" y="112.5" transform="rotate(-90 373.2 112.5)">VD33</text>
<text x="376.8" y="112.5" transform="rotate(-90 376.8 112.5)">VD_DLL</text>
<text x="380.3" y="112.5" transform="rotate(-90 380.3 112.5)">XIN</text>
<text x="383.8" y="112.5" transform="rotate(-90 383.8 112.5)">XOUT</text>
<text x="387.3" y="112.5" transform="rotate(-90 387.3 112.5)">VS_PLL</text>
<text x="347.1" y="117.4" transform="rotate(-90 347.1 117.4)">13</text>
<text x="350.7" y="117.4" transform="rotate(-90 350.7 117.4)">14</text>
<text x="354.2" y="117.4" transform="rotate(-90 354.2 117.4)">15</text>
<text x="357.7" y="117.4" transform="rotate(-90 357.7 117.4)">16</text>
<text x="361.2" y="117.4" transform="rotate(-90 361.2 117.4)">17</text>
<text x="364.8" y="117.4" transform="rotate(-90 364.8 117.4)">18</text>
<text x="368.3" y="117.4" transform="rotate(-90 368.3 117.4)">19</text>
<text x="371.8" y="117.4" transform="rotate(-90 371.8 117.4)">20</text>
<text x="375.4" y="117.4" transform="rotate(-90 375.4 117.4)">21</text>
<text x="378.9" y="117.4" transform="rotate(-90 378.9 117.4)">22</text>
<text x="382.4" y="117.4" transform="rotate(-90 382.4 117.4)">23</text>
<text x="385.9" y="117.4" transform="rotate(-90 385.9 117.4)">24</text>
<text x="52.5" y="139.6">1</text>
<text x="52.5" y="143.2">2</text>
<text x="56" y="141.4">TXD</text>
<text x="75.7" y="141.4">OSCO</text>
<text x="86.6" y="143.2">27</text>
<text x="86.6" y="139.6">28</text>
<text x="265.9" y="143.2">1</text>
<text x="300" y="143.2">28</text>
<text x="52.5" y="146.7">3</text>
<text x="56" y="148.4">RTS#</text>
<text x="56" y="144.9">DTR#</text>
<text x="76.9" y="144.9">OSCI</text>
<text x="77" y="148.4">TEST</text>
<text x="86.6" y="146.7">26</text>
<text x="265.9" y="146.7">2</text>
<text x="269.4" y="144.9">TXD</text>
<text x="269.4" y="148.4">DTR#</text>
<text x="289.2" y="144.9">OSCO</text>
<text x="290.3" y="148.4">OSCI</text>
<text x="300" y="146.7">27</text>
<text x="52.5" y="153.7">5</text>
<text x="56" y="155.5">RXD</text>
<text x="80.5" y="155.5">NC</text>
<text x="86.6" y="153.7">24</text>
<text x="265.9" y="150.2">3</text>
<text x="269.4" y="152">RTS#</text>
<text x="290.5" y="152">TEST</text>
<text x="300" y="150.2">26</text>
<text x="52.5" y="157.3">6</text>
<text x="56" y="159">RI#</text>
<text x="74.2" y="159">CBUS0</text>
<text x="86.6" y="160.8">22</text>
<text x="86.6" y="157.3">23</text>
<text x="265.9" y="157.3">5</text>
<text x="265.9" y="160.8">6</text>
<text x="269.4" y="159">RXD</text>
<text x="294" y="159">NC</text>
<text x="300" y="160.8">23</text>
<text x="300" y="157.3">24</text>
<text x="52.5" y="164.3">8</text>
<text x="52.5" y="167.9">9</text>
<text x="56" y="166.1">NC</text>
<text x="74.2" y="162.6">CBUS1</text>
<text x="265.9" y="167.9">8</text>
<text x="269.4" y="162.6">RI#</text>
<text x="287.7" y="166.1">CBUS1</text>
<text x="287.7" y="162.6">CBUS0</text>
<text x="300" y="164.3">22</text>
<text x="50.5" y="171.4">10</text>
<text x="56" y="169.6">DSR#</text>
<text x="56" y="173.1">DCD#</text>
<text x="72.2" y="173.1">RESET#</text>
<text x="86.6" y="171.4">19</text>
<text x="265.9" y="171.4">9</text>
<text x="269.4" y="169.6">NC</text>
<text x="269.4" y="173.1">DSR#</text>
<text x="50.5" y="174.9">11</text>
<text x="50.5" y="178.4">12</text>
<text x="56" y="176.7">CTS#</text>
<text x="86.6" y="178.4">17</text>
<text x="263.9" y="174.9">10</text>
<text x="263.9" y="178.4">11</text>
<text x="269.4" y="176.7">DCD#</text>
<text x="285.6" y="176.7">RESET#</text>
<text x="300" y="174.9">19</text>
<text x="50.5" y="182">13</text>
<text x="50.5" y="185.5">14</text>
<text x="56" y="180.2">CBUS4</text>
<text x="56" y="183.7">CBUS2</text>
<text x="72.2" y="180.2">3V3OUT</text>
<text x="73.3" y="183.7">USBDM</text>
<text x="86.6" y="185.5">15</text>
<text x="86.6" y="182">16</text>
<text x="207.7" y="183.7">1</text>
<text x="263.9" y="182">12</text>
<text x="263.9" y="185.5">13</text>
<text x="269.4" y="180.2">CTS#</text>
<text x="269.4" y="183.7">CBUS4</text>
<text x="285.6" y="183.7">3V3OUT</text>
<text x="300" y="185.5">16</text>
<text x="300" y="182">17</text>
<text x="56" y="187.3">CBUS3</text>
<text x="74.1" y="187.3">USBDP</text>
<text x="207.7" y="187.3">2</text>
<text x="207.7" y="190.8">3</text>
<text x="263.9" y="189">14</text>
<text x="269.4" y="187.3">CBUS2</text>
<text x="269.4" y="190.8">CBUS3</text>
<text x="286.8" y="187.3">USBDM</text>
<text x="287.5" y="190.8">USBDP</text>
<text x="300" y="189">15</text>
<text x="421.1" y="187.3">1</text>
<text x="421.1" y="190.8">2</text>
<text x="207.7" y="194.3">4</text>
<text x="421.1" y="194.3">3</text>
<text x="421.1" y="197.8">4</text>
</g>
<g font-size="3.2" fill="#f00">
<text x="478.9" y="77.9">VCC</text>
<text x="487" y="76.1">8</text>
<text x="324.1" y="81.4">8</text>
<text x="327.6" y="83.2">VDD5</text>
<text x="407.6" y="95.5">25</text>
<text x="390.5" y="97.3">VDD18_O</text>
<text x="52.5" y="150.2">4</text>
<text x="56" y="152">VCCIO</text>
<text x="265.9" y="153.7">4</text>
<text x="269.4" y="155.5">VCCIO</text>
<text x="86.6" y="167.9">20</text>
<text x="78.5" y="169.6">VCC</text>
<text x="292" y="173.1">VCC</text>
<text x="300" y="171.4">20</text>
</g>
</svg>
